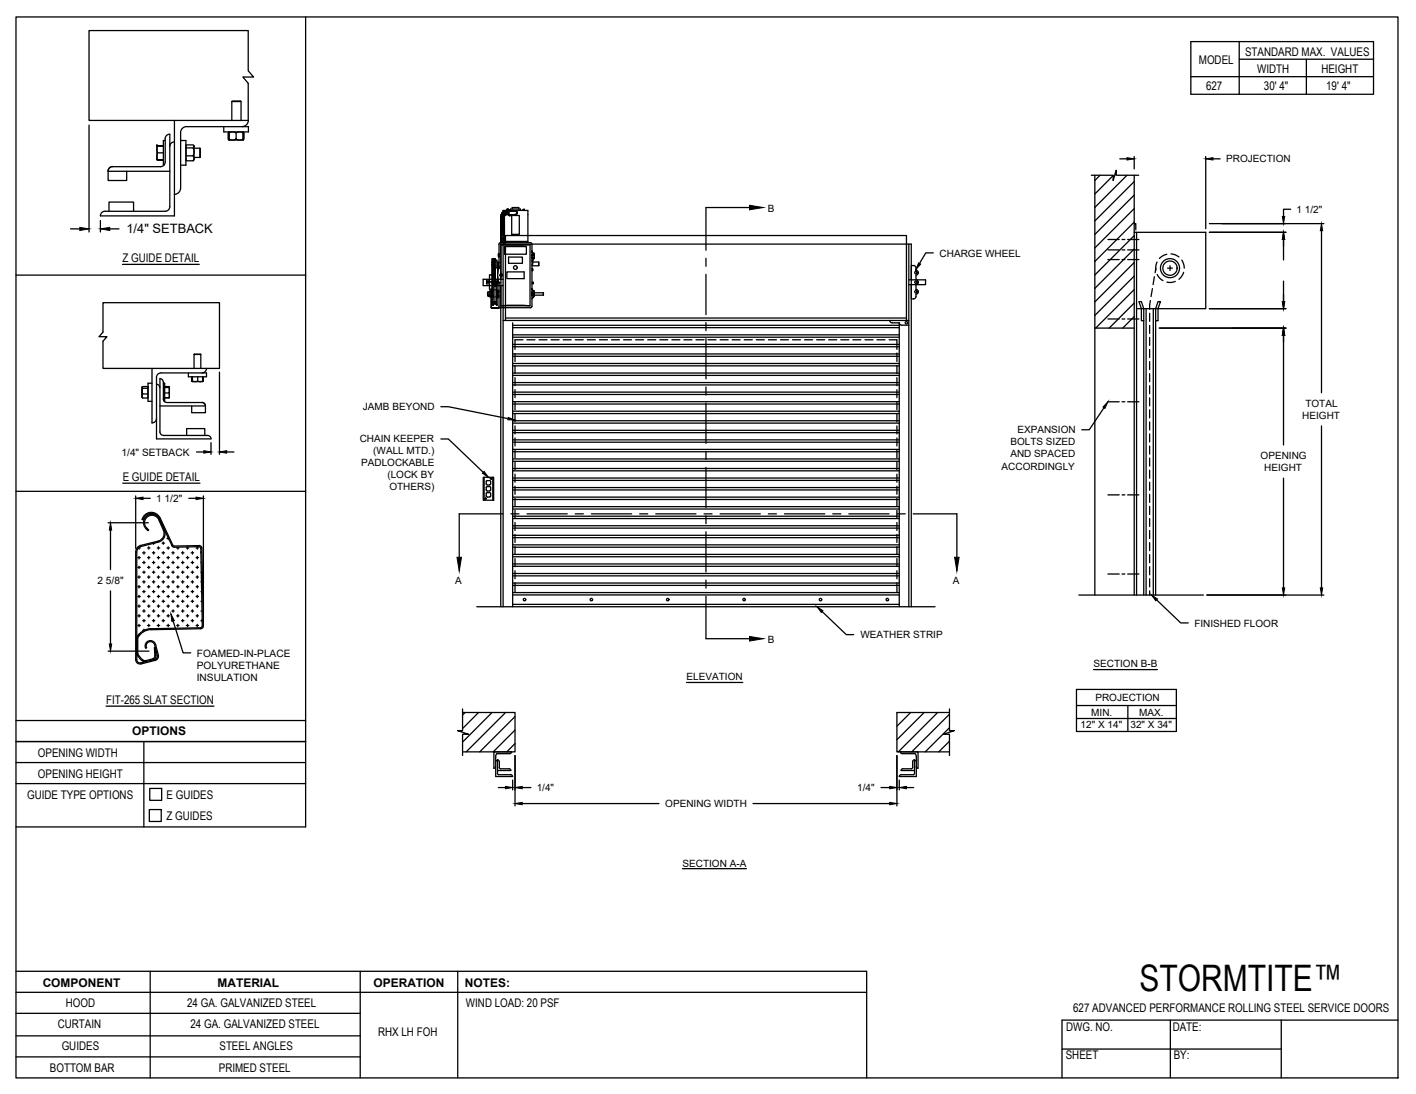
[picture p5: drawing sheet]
<svg xmlns="http://www.w3.org/2000/svg" width="279mm" height="216mm" viewBox="0 0 279 216" stroke-linecap="round" stroke-linejoin="round" font-family="sans-serif">
<!-- layer: ANNOTATIONS -->
<g fill="none" stroke="#000" stroke-width=".25">
<path d="M17.6 24.7v21.1M221 31.3h1.4M223.8 30.9v2.4M237.9 30.9v14.2M239.3 31.3h1.4M13.9 45.2h1.8M19.8 43.5v2.3M21.7 45.2h1.8M184.2 49.9h-1.5l-1.3 2.1M238.6 45.8h15.1M238.6 44.1h22.6M253.3 47.3v4"/>
<path d="M253.3 55.5v4M254.7 41.3h-1.4v1.4M260.8 45.5v32M43.3 73.4v16.3M228.7 64.7h25M238.6 60.9h15.1M253.3 66.2v21.6M26.8 97.9v10.3M28.2 98.3h1.5M37.3 98.3h1.4M38.8 89.2h1.4M40.1 97.9v24.9"/>
<path d="M41.6 87.4v2.3M44.7 89.2h1.5M87 80.3h1.5l11.7 2.3M87 86.6h1.5l6.9 6.6M217.8 80.5l-2.9 4.3h-1.5M253.3 94.4v21.6M260.8 84.1v31.9M21.3 103.2h8M21.8 104.6v7.8M21.8 116.6v10.5M228.2 118.4l4.8 4.5h1.5M238.1 117.4h23.1"/>
<path d="M21.3 128.5h8.1M34.1 122.5l2 6.3h1.5M135.5 134.7h11.1M162.2 120.7l4.8 4.5h1.4M212.4 136.1h19.7v8.3h-19.7zM212.4 139.2h19.7M215.8 132.1h12.6M222.5 139.2v5.2M98.3 155.4h1.4M101.2 153.9v2M101.6 149.1v9.9M103 155.4h1.8"/>
<path d="M103 158.6h27M148.6 158.6h27M173.8 155.4h1.8M177 149.1v9.9M177.4 153.9v2M178.9 155.4h1.4M212.4 141.8h19.7M134.7 171.4h12.6"/>
</g>
<!-- layer: RHX LH F.O.H. -->
<g fill="none" stroke="#000" stroke-width=".25">
<path d="M215.3 34.6h4.3v1l.6-2v1h4.5M216 34.6v82.8M217.1 34.6l-1.1 1M219.6 34.6l-3.6 3.7M220.2 34.1l-.2 .2M222.4 34.6l-6.4 6.3M223.8 35.8l-7.8 7.8M223.8 38.5l-7.8 7.8M223.8 34.6v82.8M96 55.6h.6M96 55.8h.6M96.2 57.8v.5"/>
<path d="M96.2 57.8h.1M96.2 58.3h.1M96.4 58.4h.1zM96.4 58.4h.1M96.4 58.3l.1 .1M96.5 58.4h.1M96.6 55.3h-.6v.7h.6M96.7 58.6h.2M96.7 57.6h-.4v.8h.4M96.7 57.4h.2M96.7 57.4v.1M96.7 57.4v1.2"/>
<path d="M96.8 54.3h-.2v2.8h.6M96.9 55.6h.1v.1h-.1zM96.9 59.6h.1M97 57.6h.1M97 58.5h.1M97 54.3h.1M97 54.2h-.2M97 57.6v.9M97 57.9v.2M97 57.6h.2M97 58.4h.2M97.1 51.1l.2 .2"/>
<path d="M97.1 58.4h.1M97.1 52.9h.1M97.1 52.6h.1M97.1 51.5h.1M97.1 51.4h.1M97.1 53h.6M97.1 52.7h.1M97.1 52.8h.1M97.1 51.3h.1M97.1 53.3h.6M97.1 52.4l.1 .8M97.1 53.7h.6"/>
<path d="M97.1 53.6h.1M97.1 53.9h.6M97.1 53.9h.1M97.1 54h.1M97.1 51.7h.1M97.1 55.1l.1 .1M97.1 57.3h.1M97.1 57.4h.1M97.1 53h.1M97.1 53.7h.1M97.2 51.1l-.1 .7h.2v.2v-.1M97.2 52.3h.1v.2h-.2"/>
<path d="M97.2 51.4h.1v.2M97.2 51.7v.8v-.4M97.2 52.5h.1M97.2 52.7h.4v.2M97.2 51.3h.5M97.2 54.1l-.1-.6h.6v.6M97.2 53.2v.2M97.2 54.3l-.1-.1h.6v.3M97.2 55l-.1-.1h.6v.1M97.2 55.5l-.1-.2h.6v.2M97.2 55.9l-.1-.1h.6v.1M97.2 57.4h.1"/>
<path d="M97.2 57.5h.1M97.2 57.3h.1M97.2 55.9h.1M97.2 56.3h.1M97.2 56.6h.1M97.2 56.8h.1M97.2 57h.1M97.2 58.4v.1M97.2 58.4v-7.4h.5v8.5M97.2 58.5h.1M97.2 56l-.1 .2 .1-.1M97.2 56.2l-.1 .2"/>
<path d="M97.2 56.5v.1M97.2 56.7v.2M97.2 56.9l-.1 .2M97.2 57.2h-.1l.1 .4M97.3 51.6h.1M97.3 52.7h.1M97.3 52.7v.2h-.1M97.3 53l-.1 .1M97.3 53.3l-.1 .1M97.3 53.5l-.1 .1M97.3 53.7l-.1 .1M97.3 53.9l-.1 .1"/>
<path d="M97.3 54.2l-.1 .1M97.3 54.4l-.1 .1M97.3 54.6l-.2 .2v-.2h.6v.2M97.3 54.9l-.1 .1M97.3 55.1l-.1 .1M97.3 55.3l-.1 .1M97.3 55.5l-.1 .1M97.3 52.4h.1M97.3 52.7l.2 .1M97.3 52.4h.3M97.3 55.8v4.4M97.3 51.9v.1"/>
<path d="M97.3 51.9h.1M97.3 56.2h.1M97.3 55.9h.1M97.3 56.1v-.3v4.4M97.3 53l.2 .1zM97.3 57.2h.1M97.3 59.9v.1M97.3 56.1v.1M97.3 56.2l.2 .2M97.3 55.9l.2 .4M97.3 52.3v.1M97.3 51.8h.2"/>
<path d="M97.3 53.1h.1M97.3 59.7h.1M97.3 51.8v.1M97.3 52.8h.1M97.4 58.6h.1M97.4 57.2l.1 .1M97.5 58.6l-.2 .1M97.5 51.8v.1M97.5 52.3l-.2 .1M97.5 52.3v.1M97.5 53.1h.1M97.5 53h.1"/>
<path d="M97.5 56h.2v.2M97.5 59.5l-.2 .2M97.5 60l-.2 .2M97.5 51.9v.1M97.5 52.7v.1zM97.5 52.4h.1M97.5 51.6h.1M97.5 59.8v.2M97.5 51.9h.1M97.5 52.7h.1M97.5 59.6l.1-.1 .1 .1M97.5 56.4h.1"/>
<path d="M97.6 52.3l-.1 .1M97.6 51.8v.2h-.4M97.6 51.4v.2h-.5M97.6 56.4l-.1-.2h.2v.2M97.6 59.7l-.1 .1M97.6 51.2v.1M97.6 52.3v.2M97.6 53v.1M97.6 53.3v.1M97.6 53.5v.1M97.6 53.7v.1M97.6 53.9v.1"/>
<path d="M97.6 54.2v.1M97.6 54.4v.1M97.6 54.6v.1M97.6 54.9v.1M97.6 55.1v.1M97.6 55.3v.1M97.6 55.5v.1M97.6 55.8v.1M97.6 56v.1M97.6 56.2v.1M97.6 56.4v.1M97.6 56.5h.1"/>
<path d="M97.7 56.4l-.1 .1M97.7 51.4h.3v1.4h-.3M97.7 52.9h.1M97.7 52.1v.1M97.7 51.7v.1M97.7 52.5v.1M97.7 51.1v.4M97.7 52.8v.4M97.7 51.3h.1M97.7 51.1h.1M97.7 53.2v.2M97.7 53.6h.1"/>
<path d="M97.7 53.9h.1M97.7 54h.1M97.7 54.3h.1M97.7 53h.1M97.7 53.7h.1M97.7 54.4h.1M97.7 55.3h.5M97.7 55.8h.7M97.7 54.4h-.6l.1 .1M97.7 55.1v.1M97.7 55.6v.1M97.7 56h.1"/>
<path d="M97.7 59.7l.1 .1M97.8 56.2l-.1 .3M97.8 59.8v.2M97.8 59.5l.2 .2M97.8 60l.2 .2M97.8 58.6l.2 .1M97.9 58.6h.1M98 56.2l-.2 .2M98 57.2l-.2 .1M98 59.9v.1M98 56.1v.1M98 56.2h.1"/>
<path d="M98 55.8v4.4M98 55.9h-.2v.4M98 55.8v.3M98 51.7h.5M98 52.5h.2M98.1 57.3h.1v1.5h-.1M98.1 56h.4M98.1 52.9h.2zM98.2 58.7h.1M98.2 57.3h.2zM98.2 58.3h.2M98.2 57.8h.2"/>
<path d="M98.2 57.6h.3M98.2 57.4h.3M98.2 58.7h.2M98.2 54.6l.1 .8M98.2 52.9l.1-1.1v1.1M98.2 52.9v1.1M98.3 51.8h.2M98.3 53h.1M98.3 53v-.2h.2l-.3 1.5 .3 1.5M98.3 52.9h-.2M98.3 52.9v.3M98.3 51.9h.2"/>
<path d="M98.3 52.5h.2M98.4 50.5h.1M98.4 50.2h.1M98.4 58.7h-.2M98.4 53h.1M98.4 50.1v.6M98.4 57.3v.1M98.4 57.6v.2M98.4 58.3v.4M98.4 53l-.1 .1M98.4 58.4h.1M98.4 58.6h.1"/>
<path d="M98.4 57.8h.1M98.4 58.3h.1M98.4 50.7h.1M98.4 52.9h.1M98.4 55.6h-1.3l.1 .1M98.4 52.8h.1M98.4 50.1h.1M98.4 50.1v.1M98.4 52.8v.1M98.5 50.5l-.1 .1 .1 .1h-.1M98.5 50.2l-.1 .3M98.5 52.8l.2 .1"/>
<path d="M98.5 52.8h.1M98.5 55.8h.1M98.5 55.8l-.1 4.6 .3 .3M98.7 47.9l-.3 .3 .1 4.6M98.7 55.8h-.2M98.7 47.9h6.1l.2 .3v2.1M98.8 54.3h.1M98.8 54.3l.1-.1 .1 .1M98.8 54.3h.2M98.8 55.1v-6.9h81v7M98.8 56.4v63.3M98.8 48.3l2.9 .1 2.9-.1"/>
<path d="M98.8 46.4a.35 .35 0 0 1 .4-.3 .35 .35 0 0 1 .3 .3M98.8 46.2a.35 .35 0 0 1 .4-.3 .35 .35 0 0 1 .3 .3M98.8 46a.35 .35 0 0 1 .4-.3 .35 .35 0 0 1 .3 .3M98.8 45.8a.35 .35 0 0 1 .4-.3 .35 .35 0 0 1 .3 .3M98.8 45.6a.35 .35 0 0 1 .4-.3 .35 .35 0 0 1 .3 .3M98.8 45.4a.35 .35 0 0 1 .4-.3 .35 .35 0 0 1 .3 .3M98.8 45.3a.35 .35 0 0 1 .4-.4 .35 .35 0 0 1 .3 .4M98.8 45.1a.35 .35 0 0 1 .4-.4 .35 .35 0 0 1 .3 .4M98.8 44.9a.35 .35 0 0 1 .4-.4 .35 .35 0 0 1 .3 .4M98.8 44.7a.35 .35 0 0 1 .4-.4 .35 .35 0 0 1 .3 .4M98.8 44.5a.35 .35 0 0 1 .4-.4 .35 .35 0 0 1 .3 .4M98.8 43.9v.1"/>
<path d="M98.8 47.1v.1M98.8 47.8v.1M98.8 47.3v.1M98.8 47.5v.1M98.8 43.1v.1M98.8 42.9v.1M98.8 43.4v.1M98.8 43.6v.2M98.8 54.1l-.1 .2 .1 .2M98.8 47.9h.1M98.8 46.8a.33 .33 0 0 1 .4-.3 .33 .33 0 0 1 .3 .3M98.8 46.6a.34 .34 0 0 1 .4-.3 .34 .34 0 0 1 .3 .3 .34 .34 0 0 0-.3-.4 .34 .34 0 0 0-.4 .4"/>
<path d="M98.8 44.3v-.1a.37 .37 0 0 1 .4-.2 .37 .37 0 0 1 .3 .3M98.8 54.6h.1M98.8 54.1h.1M98.8 46.9h.7M98.8 46.8a.33 .33 0 0 1 .4-.2 .33 .33 0 0 1 .3 .2M98.8 46.3h.1M98.8 46.3a.36 .36 0 0 1 .4-.2 .36 .36 0 0 1 .3 .3M98.8 46.1h.1M98.8 46.1a.36 .36 0 0 1 .4-.1 .36 .36 0 0 1 .3 .2M98.8 46h.1M98.8 46a.38 .38 0 0 1 .7 0M98.8 45.8h.1"/>
<path d="M98.8 45.8a.36 .36 0 0 1 .4-.2 .36 .36 0 0 1 .3 .2M98.8 45.6h.1M98.8 45.6a.36 .36 0 0 1 .4-.2 .36 .36 0 0 1 .3 .2M98.8 45.4h.1M98.8 45.4a.36 .36 0 0 1 .4-.2 .36 .36 0 0 1 .3 .2M98.8 45.2h.1M98.8 45.2a.36 .36 0 0 1 .4-.2 .36 .36 0 0 1 .3 .2M98.8 45h.1M98.8 45a.36 .36 0 0 1 .4-.2 .36 .36 0 0 1 .3 .2M98.8 44.8h.1M98.8 44.8a.36 .36 0 0 1 .4-.2 .36 .36 0 0 1 .3 .3M98.8 44.6h.1"/>
<path d="M98.8 44.6a.38 .38 0 0 1 .7 0M98.8 44.4h.1M98.8 44.4a.36 .36 0 0 1 .4-.2 .36 .36 0 0 1 .3 .3M98.8 43.8v.1h.7M98.8 44h.7M98.8 42.8h.7M98.8 42.8v.1M98.8 43v.2h.7v-.2M98.8 43.3v.1h.7v-.1M98.8 43.7v-.2h.7v.2M98.8 44v.1M98.8 44.2v.1"/>
<path d="M98.8 44.4v.1M98.8 44.8v.1M98.8 46.1v.1M98.8 46.3v.1M98.8 46.9v.2h.7v-.2M98.8 47.2v.1M98.8 47.4v.2M98.8 54.5v5.8h5.8M98.8 47.2h.7M98.8 47.4h.7M98.8 47.3h.7M98.8 47.6h5.4"/>
<path d="M98.8 47.6h.7M98.8 43.3h.7M98.8 42.9h.7M98.8 43h.7M98.8 43.7h.7M98.8 43.8h.7M98.9 42.4l-.1 .3M98.9 46.8l-.1 .2M98.9 42.4l.6 .3M98.9 42.4h.1M98.9 42.4l.6 .2M99 54.3l-.2 .1"/>
<path d="M99 54.3h.1M99 42.1l-.1 .3M99 42.1h.1M99 42.1l.6 .4M99.1 42.1l.5 .4M99.3 41.9l-.3 .2M99.3 41.9h.1M99.3 48.2v71.5M99.3 55.1h-4v1.3h4M99.3 41.9l.4 .5M99.3 41.8v.1M99.4 41.8l.3 .6"/>
<path d="M99.4 46.8l.1 .2M99.5 47.1v.1M99.5 47.8v.1M99.5 47.3v.1M99.5 47.5v.3h-.7v-.2M99.5 43.1v.1M99.5 42.9v.1M99.5 43.4v.1M99.5 43.6v.2M99.5 42.6v.1M99.5 42.7v.1M99.5 47.9h.1"/>
<path d="M99.5 43.9v.1M99.5 42.7h-.7v.1M99.5 44.2l-.5-.1-.2 .1M99.5 42.8v.1M99.5 43.8v.1M99.5 44v.1M99.5 44.6v.1M99.5 46h.1M99.5 47.2v.1M99.5 47.4v.2M99.5 42.5v.1M99.6 48.7h4.3v1.5h-4.3z"/>
<path d="M99.6 41.7l.2 .7M99.6 42.5h-.1M99.6 42.4h.1M99.7 41.7l-.4 .1M99.7 41.7l.1 .6M99.7 42.4h-.1M99.8 42.3l-.1 .1M99.9 42.3h.1M99.9 41.7h.1M99.9 41.7h-.2M99.9 42.3h-.1M99.9 41.7v.6"/>
<path d="M100 42.3h.1M100 41.7h.1M100 41.5h.1M100 41.7v.6M100 53.7h3.4v1.3h-3.4zM100 41.4v.1M100 41.4h.1M100 41.4h.3M100.1 41.4l-.1 .1M100.1 41.4h.1M100.1 42.3h.1M100.1 41.7h.1"/>
<path d="M100.1 41.7v.6M100.2 41.4h.1M100.2 41.7v.6M100.3 41.4l-.3 .1M100.3 41.4h.1M100.3 41.4v.1M100.4 50.7h2.7v1.3h-2.7zM100.4 42.4l.2 .2 .2-.2M100.4 41.6l.2-.2 .2 .2M100.4 41.7v.6h-.2M100.4 42.4h.2M100.4 42.4h.1"/>
<path d="M100.4 41.6h.1M100.4 41.5h-1.1v.3M100.4 41.6v.8M100.5 42.4l.1 .1M100.5 41.6h.1M100.5 42.4h.1M100.5 42.3l.1 .2v-.2M100.6 41.6h.1M100.6 42.4h.1M100.6 41.6h-.1M100.6 41.5l-.1 .1M100.6 42.5h.1"/>
<path d="M100.6 41.5v.1M100.6 42.4v.1M100.6 41.5h.1M100.6 41.7v-.3l-.1 .3h-.3M100.6 42.4h.7M100.7 42.4v.1M100.8 41.5h3.4v6.4M100.8 41.6l.5 .1M100.8 42.4h.2zM100.8 41.6l-.1 .1M100.8 41.5v-.2h1.9v.2M101 42.5h1.5v3.7h-1.5z"/>
<path d="M101 41.6l.7 .1a.35 .35 0 0 1 .3 .3 .35 .35 0 0 1-.3 .4M101 41.6l.7 .1a.31 .31 0 0 1 .3 .3 .31 .31 0 0 1-.3 .3l-.7 .1M101.1 41.3v-.3h1.3v.3M101.6 41.7a.37 .37 0 0 1 .5 .3 .37 .37 0 0 1-.4 .4M101.6 42.4h.1M101.7 42.4h-.7M101.7 41.7a.31 .31 0 0 1 .3 .3 .31 .31 0 0 1-.2 .3M103.1 41.5h.3M103.1 41.5h.1M103.2 41.4h.1M103.2 41.5h.2M103.2 41.4v.1"/>
<path d="M103.3 41.4v.1M103.4 41.4v.1M103.4 41.4h.1M103.4 41.5h.1M104.6 48.3h-5.8v5.8M104.6 48.3v12M104.9 57.8h.1M104.9 50.4h.1M104.9 50.4h.5M104.9 50.3h.5v.6h-.5M104.9 57.7h.5v.7h-.5M104.9 57.8h.5"/>
<path d="M105 58.3h-.1M105 57.1h.1M105 49.7h.1M105 57.8h.1M105 57.8h.2M105 50.8h.1M105 58.3h.1M105 50.4h.1M105 50.4h.2M105 57.1l.4 .6M105 58.4v2l-.2 .3h-6.1M105 53h.1"/>
<path d="M105 53.4h.1M105 55.7h.2M105 58.3h2.2M105 50.4v.4M105 50.9v6.8M105 57.8v.5M105 49.7l.4 .6M105 57.1l.3 .5M105 49.7l.3 .5M105 50.4h.4M105 53.1h.1M105 52.5h1.3"/>
<path d="M105.1 58.3h.1M105.1 53.1l-.1 .2M105.1 53v.4M105.1 53v.1M105.1 53.3v.1M105.1 58.2v.1M105.1 50.5v.3v-.3M105.1 57.9v.3M105.1 58.2l.1 .1h-.2M105.1 57.3h.2zM105.1 51.3v.8l-.1 .2M105.1 51.7h1.2v.8v-.8"/>
<path d="M105.1 50.4v.1M105.2 58.7h.1M105.2 55.7v.3h-.2M105.2 55.7v.3M105.2 57.8h.1M105.2 50.8h.1M105.3 58.7h-.2M105.3 57.3v.2M105.3 58.5v.2M105.3 58.4h.1M105.3 57.6h.1M105.3 50.2h.1"/>
<path d="M105.3 57.6l.1 .1M105.3 57.8h-.2M105.3 50.8l-.2-.1v.1M105.3 50.4l-.2 .1M105.3 57.8h.1M105.3 58.3h-.4M105.4 51h-.1M105.4 58.4h-.1M105.4 50.3h.1M105.4 58.4l-.4 .5 .3-.4M105.4 58.4h.1M105.4 50.9h.1"/>
<path d="M105.4 50.9l-.4 .6 .3-.5M105.4 50.8h-.5M105.4 57.8h1.8M107.2 57.8v.5M179.3 55.2h3.3v1h-3.3M179.3 48.2v71.5M179.8 56.2v63.5M180.3 52.4l.4 .2v.7a.48 .48 0 0 1 .5 .5 .48 .48 0 0 1-.5 .5v.9a.48 .48 0 0 1 .5 .5 .48 .48 0 0 1-.5 .5v.9a.48 .48 0 0 1 .5 .5 .48 .48 0 0 1-.5 .5v.7l-.4 .2M180.3 52.4h-.5v6.6h.5M218.6 47.3h2.2M218.6 49.3h2.2M218.6 51.2h2.2"/>
<path d="M221.4 47.3h.6M221.4 49.3h.6M221.4 51.2h.6M222.5 47.3h2.2M222.5 49.3h2.2M222.5 51.2h2.2M223.8 45.8h14.1v15.1h-13.6M223.8 44.1h.3v1.3M223.8 41.2l-7.8 7.7M223.8 43.8l-7.8 7.8M223.8 46.5l-7.8 7.8M223.8 49.1l-7.8 7.8"/>
<path d="M223.8 51.8l-7.8 7.8M223.8 54.5l-7.8 7.8M223.8 57.2l-7.6 7.5M223.8 59.8l-4.9 4.9M224.3 45.8v71.6M227 59.3l-.2 1.7M227.4 57l-.3 1.5M227.8 54.6l-.3 1.6M228.1 52.9l-.2 .9M228.3 51.7l-.2 .5v1.2M228.3 54.2l.5 .7 .7 .5M230.2 50.2l-.6 .2-.8 .6"/>
<path d="M230.4 52.9h.9M230.9 52.5v.9M231.1 50.1l.8 .2 .7 .4M231.9 55.5l-.9 .3-.7-.1M233.2 51.3l.3 .7 .2 .9M233.6 53.7l-.3 .6-.7 .8M97.1 60.7l-.2-3.5v3.5l.2 .1M97.1 60.8h1.4l-1.4 .1M98 60.2h.1M98.8 60.3l2.9-.1 2.9 .1M99.3 63.2h80M99.7 63.2v-16.7h79.2v16.7"/>
<path d="M99.7 62.8h79.2M101.2 63.7v56M101.2 64.2h76.2M101.2 79.3h76.2M101.2 79.7h76.2M101.2 77.9h76.2M101.2 77.4h76.2M101.2 76h76.2M101.2 75.5h76.2M101.2 74.1h76.2M101.2 73.6h76.2M101.2 72.2h76.2"/>
<path d="M101.2 71.7h76.2M101.2 70.3h76.2M101.2 69.9h76.2M101.2 68.4h76.2M101.2 68h76.2M101.2 66.5h76.2M101.2 66.1h76.2M101.2 64.7h76.2M101.6 69.8v1.6M101.6 72.1v1.6M101.6 74.5v1.6M101.6 76.9v1.6"/>
<path d="M101.6 79.3v1.6M103.2 67.1h-1.6v1.9M104 67.1h1.6M106.4 67.1h1.6M108.7 67.1h1.6M111.1 67.1h1.6M113.5 67.1h1.6M115.9 67.1h1.6M118.3 67.1h1.6M120.7 67.1h1.5M123 67.1h1.6M125.4 67.1h1.6"/>
<path d="M127.8 67.1h1.6M130.2 67.1h1.6M132.6 67.1h1.6M134.9 67.1h1.6M137.3 67.1h1.6M139.7 67.1h1.6M142.1 67.1h1.6M144.5 67.1h1.6M146.9 67.1h1.5M149.2 67.1h1.6M151.6 67.1h1.6M154 67.1h1.6"/>
<path d="M156.4 67.1h1.6M158.8 67.1h1.5M161.1 67.1h1.6M163.5 67.1h1.6M165.9 67.1h1.6M168.3 67.1h1.6M170.7 67.1h1.6M173 67.1h1.6M175.4 67.1h1.6v1.9M175.6 63.2l.2 .4 .2 .1h1.4v56M177 69.8v1.6M177 72.1v1.6"/>
<path d="M177 74.5v1.6M177 76.9v1.6M177 79.3v1.6M177.4 63.7l.3 .4 .2 .1h1.4M216 64.7h7.8M218.6 62.9h2.2M218.6 79.3h2.2M221.4 62.9h.6M221.4 79.3h.6M222.5 62.9h2.2M222.5 79.3h2.2M223.8 62.5l-2.3 2.2"/>
<path d="M225.7 63.3h-.5v-2.4l-.5-1.4h.5l.5 1.4v56.5M226.1 60.9v56.5M226.8 61.8v1.6M226.8 64.2v1.6M226.8 66.6v1.6M226.8 69v1.6M226.8 71.4v1.5M226.8 73.7v1.6M226.8 76.1v1.6M226.8 78.5v1.6M227.6 60.9v56.5M228 63.3h.5v-2.4l.5-1.4h-.5l-.5 1.4v56.5"/>
<path d="M95.4 94.2h2v4.5h-2zM95.5 94.2v4.5M95.7 98.4h.1M95.8 98.4h.1M95.8 98.5h.1M95.8 98.3h.1M95.8 98.3l.1 .1zM95.9 98.4h.1M95.9 95.5l.2 .2h.5l.2-.2M95.9 96.7l.2 .2h.5l.2-.2M96.1 94.8l-.2 .2v.5M96.1 96l-.2 .2v.5"/>
<path d="M96.1 97.2l-.1 .1-.1 .6 .3 .2 .6-.1v-.6l-.2-.2M96.2 94.8h.4M96.2 96h.4M96.2 97.2h.4M96.6 94.8l.2 .2v.5M96.6 96l.2 .2v.5M96.9 94.4v.1M96.9 94.5h.1M96.9 94.4h.1M96.9 94.4v.2M97 94.5h.1M97 94.4v.2"/>
<path d="M97 94.4v.1M97.2 94.2v4.5M101.2 100h76.2M101.2 98.6h76.2M101.2 98.1h76.2M101.2 96.7h76.2M101.2 96.2h76.2M101.2 94.8h76.2M101.2 94.3h76.2M101.2 92.9h76.2M101.2 92.5h76.2M101.2 91h76.2"/>
<path d="M101.2 90.6h76.2M101.2 89.2h76.2M101.2 88.7h76.2M101.2 87.3h76.2M101.2 86.8h76.2M101.2 85.4h76.2M101.2 84.9h76.2M101.2 83.5h76.2M101.2 83h76.2M101.2 81.6h76.2M101.2 81.2h76.2M101.6 81.7v1.5"/>
<path d="M101.6 84.1v1.5M101.6 86.4v1.6M101.6 88.8v1.6M101.6 91.2v1.6M101.6 93.6v1.6M101.6 95.9v1.6M101.6 98.3v1.6M177 81.7v1.5M177 84.1v1.5M177 86.4v1.6M177 88.8v1.6M177 91.2v1.6"/>
<path d="M177 93.6v1.6M177 95.9v1.6M177 98.3v1.6M218.6 97.7h2.2M221.4 97.7h.6M222.5 97.7h2.2M226.8 80.9v1.6M226.8 83.3v1.6M226.8 85.6v1.6M226.8 88v1.6M226.8 90.4v1.6M226.8 92.8v1.6"/>
<path d="M226.8 95.2v1.6M226.8 97.6v1.5M226.8 99.9v1.6M94.1 119.7h90.4M101.2 119.3h76.2M101.2 117.4h76.2M101.2 116.9h76.2M101.2 115.5h76.2M101.2 115.1h76.2M101.2 113.6h76.2M101.2 113.2h76.2M101.2 111.8h76.2"/>
<path d="M101.2 111.3h76.2M101.2 109.9h76.2M101.2 109.4h76.2M101.2 108h76.2M101.2 107.5h76.2M101.2 106.1h76.2M101.2 105.6h76.2M101.2 104.2h76.2M101.2 103.8h76.2M101.2 102.3h76.2M101.2 101.9h76.2M101.2 100.5h76.2"/>
<path d="M101.6 100.7v1.6M101.6 103.1v1.6M101.6 105.5v1.6M101.6 107.9v1.6M101.6 110.2v1.6M101.6 112.6v1.6M101.6 115v1.9M177 100.7v1.6M177 103.1v1.6M177 105.5v1.6M177 107.9v1.6M177 110.2v1.6"/>
<path d="M177 112.6v1.6M177 115v1.9M212.9 117.4h24.5M218.6 113.3h2.2M221.4 113.3h.6M222.5 113.3h2.2M226.8 102.3v1.6M226.8 104.7v1.6M226.8 107.1v1.6M226.8 109.5v1.5M226.8 111.8v1.6M226.8 114.2v1.6"/>
<path d="M226.8 116.6v.8M91.3 139.9v4.3h-1l2.1 .7h-1.1v4.2M187.3 139.9v4.3h1l-2.1 .7h1.1v4.2M90.9 144.2l-.2 .1M91.3 140.6h10.3v7.8h-10.3M91.8 140.6l-.5 .5M94.4 140.6l-3.1 3.2M97.1 140.6l-5.8 5.9M97.8 151.3l-.4 .3M97.8 150.1l.3 .3M98.1 152.6l.3 .3h2.4l.3 .3M98.2 152.1h2.6"/>
<path d="M98.5 151.5l.3 .2M98.5 151.5v-1.2l-.3-.4v2.8M98.8 151.7h1.7M99.8 140.6l-7.8 7.8M100.4 151.7l.4 .4M100.9 148.4l-.3 .3h-2.6l-.1 .2-.1 .3v4h3.4M101 148.4h-3.5v3.2M101.6 141.4l-6.9 7M101.6 144.1l-4.3 4.3M101.6 146.7l-1.6 1.7M177 140.6v.1M177.8 152.1h2.6"/>
<path d="M178.1 151.7l-.3 .4M178.2 151.7h1.7M179.7 140.6l-2.7 2.7M180.1 151.5v-1.2l.3-.4v2.8M180.1 151.5l-.3 .2M180.4 152.6l-.2 .3h-2.4l-.4 .3M180.5 148.7l.3 .5v4h-3.4M180.6 148.7h-2.6l-.4-.3h3.5v3.2l-.3-.3M180.8 150.1l-.4 .3M182.4 140.6l-5.4 5.4M185 140.6l-7.8 7.8M187.3 140.6h-10.3v7.8h10.3"/>
<path d="M187.3 140.9l-7.4 7.5M187.3 143.6l-4.7 4.8M187.3 146.3l-2.1 2.1"/>
<circle cx="98.9" cy="54.3" r=".16"/>
<circle cx="98.9" cy="54.3" r=".24"/>
<circle cx="101.7" cy="52.8" r=".37"/>
<circle cx="180.7" cy="57.6" r=".24"/>
<circle cx="180.7" cy="55.7" r=".24"/>
<circle cx="180.7" cy="53.8" r=".24"/>
<circle cx="230.8" cy="52.9" r="1.41"/>
<circle cx="230.9" cy="52.9" r="1.89"/>
<circle cx="178.8" cy="63.7" r=".24"/>
<circle cx="95.8" cy="98.4" r=".1"/>
<circle cx="96.9" cy="94.5" r=".1"/>
<circle cx="103.5" cy="118.3" r=".24"/>
<circle cx="116.7" cy="118.3" r=".24"/>
<circle cx="131.8" cy="118.3" r=".24"/>
<circle cx="146.8" cy="118.3" r=".24"/>
<circle cx="161.9" cy="118.3" r=".24"/>
<circle cx="175.1" cy="118.3" r=".24"/>
</g>
<path d="M177 69.8h.1" fill="none" stroke="#000" stroke-width=".2"/>
<!-- layer: ANNOTATIONS -->
<g fill="#000" stroke="#000" stroke-width=".2">
<path d="M222.4 31.1l1.4 .2-1.4 .3zM237.9 31.3l1.4-.2v.5zM15.7 44.9l1.9 .3-1.9 .3zM19.8 45.2l1.9-.3v.6zM181.3 51.9l.4 .2-1 1.1zM253 59.5h.5l-.2 1.4zM253.3 45.8l.2 1.5h-.5zM253 42.7h.5l-.2 1.4zM260.8 44.1l.2 1.4h-.5zM253.3 64.7l.2 1.5h-.5zM26.8 98.3l1.4-.2v.5zM38.7 98.1l1.4 .2-1.4 .3z"/>
<path d="M40.2 88.9l1.4 .3-1.4 .2zM43.3 89.2l1.4-.3v.5zM95.5 93l.9 1.2-1.2-.8zM100.3 82.4l1.3 .5-1.4-.1zM218.6 79.3l-.6 1.3-.4-.3zM21.8 103.2l.2 1.4h-.4zM227.2 117.4l1.2 .8-.4 .4zM253 116h.5l-.2 1.4zM260.5 116h.5l-.2 1.4zM21.6 127.1h.4l-.2 1.4zM33.7 121.1l.7 1.3-.5 .2zM161.2 119.7l1.2 .8-.3 .4z"/>
<path d="M99.7 155.2l1.5 .2-1.5 .3zM101.6 155.4l1.4-.2v.5zM101.6 158.6l1.4-.3v.5zM175.6 155.2l1.4 .2-1.4 .3zM175.6 158.3l1.4 .3-1.4 .2zM177.4 155.4l1.5-.2v.5z"/>
</g>
<!-- layer: SECTION CUTS -->
<g fill="none" stroke="#000" stroke-width=".25">
<path d="M139.3 51v1.6M139.3 54.1v8M147.9 41h-8.6v8.4M139.3 63.7v1.6M139.3 66.8v8M139.3 76.4v1.6M139.3 79.5v8M139.3 89.1v1.6M139.3 92.2v8M99.2 101.4h-8.6v8.6M100.8 101.4h1.6M104 101.4h7.9"/>
<path d="M113.5 101.4h1.6M116.7 101.4h7.9M126.2 101.4h1.6M129.4 101.4h7.9M138.9 101.4h1.6M139.3 101.8v1.6M139.3 104.9v8M139.3 114.5v1.6M139.3 117.6v8.4h8.6M142.1 101.4h7.9M151.6 101.4h1.6M154.8 101.4h7.9"/>
<path d="M164.3 101.4h1.6M167.5 101.4h7.9M177 101.4h1.6M180.2 101.4h8.6v8.6"/>
</g>
<path d="M147.9 40.5l2.7 .5-2.7 .4zM90.2 110h.9l-.5 2.7zM188.4 110h.9l-.5 2.7zM147.9 125.6l2.7 .4-2.7 .5z" fill="#000" stroke="#000" stroke-width=".2"/>
<!-- layer: DETAILS -->
<g fill="none" stroke="#000" stroke-width=".25">
<path d="M21.3 33.7v1.9h3.7v-1.8M21.3 33.8h12.2M21.3 33.7a.88 .88 0 0 1 .9-.8 .92 .92 0 0 0-.9 .9M31 31.5h.1M31 28.8h.1M31 31.5h1.2M31.1 31.5h1.1M31.1 31.5l1.1 .1M31.1 28.8h-.1v2.7h.1M31.1 28.8h1.1M32.2 28.8h-1.2M32.2 28.7l-1.2 .1"/>
<path d="M32.2 30.2h-1.1l-.1 .6 .1 .7h1.1M32.2 28.8h-1.1l-.1 .7 .1 .7M32.6 27.4a.92 .92 0 0 1 .9-.9v14.3a.92 .92 0 0 1-.9 .9h-11.9M32.6 27.4v4.6a.92 .92 0 0 1-.9 .9h-9.5M32.6 27.7h-.4v4.9h.2M34.4 28a.92 .92 0 0 0-.9 .9M34.4 23.8v18.8h-14.6a.92 .92 0 0 1 .9-.9M35.6 37.1a1.22 1.22 0 0 1-1.2 1.3M35.6 27.7h1.1v4.9h-1.1M35.6 26.2v10.9M36.7 31.5h.1M36.7 28.8h.1"/>
<path d="M36.7 29.2h1.4l.2 .8-.2 .8h-1.4M36.8 25a1.22 1.22 0 0 0-1.2 1.2M36.9 25h12.1v1h-4.8v-1M38.1 29.2l.2-.3-.2-.3h-1.4v3.1h1.4l.2-.5-.2-.4M38.2 28.7l.1 .1v2.7l-.2 .2M38.3 29.3h1.1M38.3 31.1h1.1M39.4 29.3h.1v1.7l-.1 .1M39.4 29.3v1.8M45 26.2l.2-.2v1.6h2.7M45.2 26.1l-.2 .1v1.3l.2 .1M45.2 26.1l-.1 .1v1.3l.1 .1-.2-.1"/>
<path d="M45.2 26.2l.7-.2 .7 .2v1.3l-.7 .1-.7-.1zM45.7 20l.1-.1h1.7l.1 .1v3.8M45.7 20v3.8M45.7 20h1.9M46.6 26.2l.7-.2 .6 .2M46.6 27.5l.7 .1 .6-.1v-1.5l.1 1.6M47.9 27.5v.1M48 26.1l.1 .1-.1 1.4M49 23.8h-31.4v-17.8h31.4v8l1 1.2h-2.1l1.1 1.2v7.4a1.22 1.22 0 0 1-1.2 1.2M20.3 59.7h23v13h-23v-5.4l.8-.9h-1.5l.7-.9zM21.5 41.7v-1.8h4.9v1.8M28 78h.1"/>
<path d="M28 76.8h.1M28.1 76.4l-.1 2 .2 .1M28.2 76.6l-.2-.1 .2-.2h1v2.2h-1l-.2-.4 .2-.4M29.2 76.6h-1l-.2 .6 .2 .5h1M29.2 78.4h.1M29.2 76.4h.1M30 72.7v10.8a.9 .9 0 0 0 .9-.9M30 75.6h-.8v3.6h.8M30.9 75.8a.67 .67 0 0 1 .6 .7M32.2 75.4a.67 .67 0 0 0-.7-.7l.1 10.6a.67 .67 0 0 0 .6 .6M32.2 78.8a.67 .67 0 0 0 .7 .6h7M32.2 75.6h.3l-.1 3.6"/>
<path d="M32.2 75.4v3.4M32.5 76.5h.8l.1 .5-.1 .6h-.8M32.5 76.3l.9 .1M32.5 76.3h.8l.1 .1M33.3 77.6v.9h-.8M33.4 78.5h-.1M33.4 76.4l-.1 .1M33.4 76.4v2l-.9 .1M33.4 78.4v.1M37.2 73.6v.8h3.5v-.8h-8.9a.87 .87 0 0 0-.9 .9v12.1h10.7a.67 .67 0 0 0-.6-.7h-8.8M37.8 74.4v.8l.2 .1M37.9 74.4l.1 .9-.2-.1"/>
<path d="M38 74.4v.8l.5 .1 .5-.1v-.8M38 75.2l2 .1M38.3 70v2.7M38.3 70h1.3M39.6 70v2.7M39.8 79.4a.65 .65 0 0 1 .7 .6M39.8 79.4a.67 .67 0 0 1 .7 .7M40 74.4v.8h-1M40 75.2v.1M40.1 74.4v.8l-.1 .1M40.1 75.2l-.1 .1M40.7 72.7a.9 .9 0 0 1-.9 .9"/>
<path d="M31.6 80.1h8.9M36.8 85.9v-1.3h3.6v1.3M40.5 80v1.4h-2.7v-1.3M26.8 108.9v21.3a.86 .86 0 0 0 1 .8l2.8-.7M27 108.9v21.5l.2 .3 .6 .1 2.8-.7a.64 .64 0 0 0 .4-.8l-.5-2a.86 .86 0 0 0-1.1-.6 .86 .86 0 0 0-.5 1.1M27.2 110h.5M27.2 112h.5M27.2 113.9h.5M27.2 115.8h.5M27.2 117.7h.5M27.2 119.6h.5M27.3 108.1h.4"/>
<path d="M27.4 108v.4M27.4 109.8v.5M27.4 111.7v.5M27.4 113.6v.5M27.4 115.5v.5M27.4 117.5v.4M27.4 119.4v.5M27.8 107.8a1.13 1.13 0 0 0-.8 1.1M28 102.5a1.89 1.89 0 0 1 1.7-1.4 1.89 1.89 0 0 1 1.9 1.1l2.6 5.5h5.1M28 102.5l.2 .1a1.68 1.68 0 0 1 1.5-1.3 1.68 1.68 0 0 1 1.7 1l2.5 5.4M28.2 109.1h.4M28.2 111h.4"/>
<path d="M28.2 112.9h.4M28.2 114.8h.4M28.2 116.8h.4M28.2 118.7h.4M28.4 108.9v.4M28.4 110.8v.5M28.4 112.7v.5M28.4 114.6v.5M28.4 116.5v.5M28.4 118.4v.5M29.1 108.1h.5M29.1 110h.5"/>
<path d="M29.1 112h.5M29.1 113.9h.5M29.1 115.8h.5M29.1 117.7h.5M29.1 119.6h.5M29.4 107.9v.5M29.4 109.8v.5M29.4 111.7v.5M29.4 113.6v.5M29.4 115.5v.5M29.4 117.5v.4M29.4 119.4v.5"/>
<path d="M30.1 109.1h.4M30.1 111h.4M30.1 112.9h.4M30.1 114.8h.4M30.1 116.8h.4M30.1 118.7h.4M30.3 107.2v.2M30.3 108.9v.4M30.3 110.8v.5M30.3 112.7v.5M30.3 114.6v.5M30.3 116.5v.5"/>
<path d="M30.3 118.4v.5M30.5 107.2h.1M31 108.1h.5M31 110h.5M31 112h.5M31 113.9h.5M31 115.8h.5M31 117.7h.5M31 119.6h.5M31.3 107.9v.5M31.3 109.8v.5M31.3 111.7v.5"/>
<path d="M31.3 113.6v.5M31.3 115.5v.5M31.3 117.5v.4M31.3 119.4v.5M31.3 107l-3.4 .8M31.5 102.5a1.7 1.7 0 0 0-2.7-.5 1.7 1.7 0 0 0 .4 2.7l.1-.1a1.53 1.53 0 0 1-.7-2 1.53 1.53 0 0 1 2-.8l.7 .8 1 2.1a1.54 1.54 0 0 1-1.1 2.1l-3.4 .8a1.34 1.34 0 0 0-1 1.3M31.5 102.5l.9 2.1v-.1M32 107.2h.5M32 109.1h.5M32 111h.5M32 112.9h.5M32 114.8h.5"/>
<path d="M32 116.8h.5M32 118.7h.5M32.2 107v.4M32.2 108.9v.4M32.2 110.8v.5M32.2 112.7v.5M32.2 114.6v.5M32.2 116.5v.5M32.2 118.4v.5M32.4 104.6a1.73 1.73 0 0 1-1.1 2.4M32.9 106.2h.3M32.9 108.1h.5"/>
<path d="M32.9 110h.5M32.9 112h.5M32.9 113.9h.5M32.9 115.8h.5M32.9 117.7h.5M32.9 119.6h.5M33.2 106.1v.4M33.2 107.9v.5M33.2 109.8v.5M33.2 111.7v.5M33.2 113.6v.5M33.2 115.5v.5"/>
<path d="M33.2 117.5v.4M33.2 119.4v.5M33.9 107.7l.5 .3M33.9 109.1h.5M33.9 111h.5M33.9 112.9h.5M33.9 114.8h.5M33.9 116.8h.5M33.9 118.7h.5M34.1 108.9v.4M34.1 110.8v.5M34.1 112.7v.5"/>
<path d="M34.1 114.6v.5M34.1 116.5v.5M34.1 118.4v.5M34.9 108.1h.4M34.9 110h.4M34.9 112h.4M34.9 113.9h.4M34.9 115.8h.4M34.9 117.7h.4M34.9 119.6h.4M35.1 108v.4M35.1 109.8v.5"/>
<path d="M35.1 111.7v.5M35.1 113.6v.5M35.1 115.5v.5M35.1 117.5v.4M35.1 119.4v.5M35.8 109.1h.5M35.8 111h.5M35.8 112.9h.5M35.8 114.8h.5M35.8 116.8h.5M35.8 118.7h.5M36 108.9v.4"/>
<path d="M36 110.8v.5M36 112.7v.5M36 114.6v.5M36 116.5v.5M36 118.4v.5M36.8 108.1h.5M36.8 110h.5M36.8 112h.5M36.8 113.9h.5M36.8 115.8h.5M36.8 117.7h.5M36.8 119.6h.5"/>
<path d="M37 107.9v.5M37 109.8v.5M37 111.7v.5M37 113.6v.5M37 115.5v.5M37 117.5v.4M37 119.4v.5M37.7 109.1h.5M37.7 111h.5M37.7 112.9h.5M37.7 114.8h.5M37.7 116.8h.5"/>
<path d="M37.7 118.7h.5M38 108.9v.4M38 110.8v.5M38 112.7v.5M38 114.6v.5M38 116.5v.5M38 118.4v.5M38.7 108.1h.5M38.7 110h.5M38.7 112h.5M38.7 113.9h.5M38.7 115.8h.5"/>
<path d="M38.7 117.7h.5M38.7 119.6h.5M38.9 107.9v.5M38.9 109.8v.5M38.9 111.7v.5M38.9 113.6v.5M38.9 115.5v.5M38.9 117.5v.4M38.9 119.4v.5M39.3 107.7h.3l.2 .5 .3 15.3M39.3 107.9l.3 .3M39.3 107.9l-4.9 .1"/>
<path d="M39.6 108.2l.3 15.5-.3 .2-9.8 .2a3.1 3.1 0 0 0-2.8 1.8M39.6 109.1h.1M39.6 111h.1M39.6 112.9h.1M39.6 114.8h.2M39.6 116.8h.2M39.6 118.7h.2M27 129l.4 .8a1.47 1.47 0 0 0 1.4 .7M27 125.8h.1M27.2 126v3l1 1.2M27.2 121.5h.5M27.2 123.4h.5"/>
<path d="M27.2 125.4h.1M27.4 121.3v.5M27.4 123.2v.5M27.4 125.1v.1M28.2 120.6h.4M28.2 122.5h.4M28.2 124.4h.3M28.4 120.3v.5M28.4 122.3v.4M28.4 124.2v.2M29.1 121.5h.5M29.1 123.4h.5"/>
<path d="M29.4 121.3v.5M29.4 123.2v.5M29.8 124.2a3 3 0 0 0-2.6 1.7M30.1 120.6h.4M30.1 122.5h.4M30.2 130.2a.79 .79 0 0 0 .6-.8l-.2-1.6h-.1l.1 1.6-.2 .5-1.6 .5-.7-.2M30.3 120.3v.5M30.3 122.3v.4M30.7 127.2a1.05 1.05 0 0 0-1.3-.7 1.05 1.05 0 0 0-.7 1.4l.2-.1M30.7 127.2l.5 2.1a.86 .86 0 0 1-.6 1M31 121.5h.5M31 123.4h.5"/>
<path d="M31.3 121.3v.5M31.3 123.2v.5M32 120.6h.5M32 122.5h.5M32.2 120.3v.5M32.2 122.3v.4M32.9 121.5h.5M32.9 123.4h.5M33.2 121.3v.5M33.2 123.2v.5M33.9 120.6h.5M33.9 122.5h.5"/>
<path d="M34.1 120.3v.5M34.1 122.3v.4M34.9 121.5h.4M34.9 123.4h.4M35.1 121.3v.5M35.1 123.2v.5M35.8 120.6h.5M35.8 122.5h.5M36 120.3v.5M36 122.3v.4M36.8 121.5h.5M36.8 123.4h.5"/>
<path d="M37 121.3v.5M37 123.2v.5M37.7 120.6h.5M37.7 122.5h.5M38 120.3v.5M38 122.3v.4M38.7 121.5h.5M38.7 123.4h.5M38.9 121.3v.5M38.9 123.2v.5M39.6 120.6h.3M39.6 122.5h.3"/>
<path d="M39.9 122.3v.4M40.1 123.5v.3l-.5 .3-9.8 .2"/>
</g>
<!-- layer: TITLE BLOCK -->
<g fill="none" stroke="#000" stroke-width=".25">
<path d="M3.2 3.3h272.6v209.4h-272.6zM60.3 3.3v159.9h-57.1M235 8.2h36v10.4h-36zM235 15.1h36M244.5 11.7h26.5M244.5 8.2v10.4M3.2 54.3h57.1M24.2 52.2h15.1M3.2 97h57.1M24.2 95.4h15.3M20.9 139.4h21.3M3.2 146.3h57.1"/>
<path d="M3.2 142.2h57.1M3.2 150.5h57.1M3.2 154.6h57.1M28.4 146.3v16.9M29.5 159.8h2.3v2.3h-2.3zM29.5 155.6h2.4v2.3h-2.4zM3.2 200h67.9M3.2 195.8h167.8M3.2 191.7h167.8v21M29.6 191.7v21M71.1 191.7v21M90.3 191.7v21"/>
<path d="M3.2 208.6h67.9M3.2 204.4h67.9M209.6 207h43.2M230.9 201.3v11.4M252.8 201.3v11.4M275.8 201.3h-66.2v11.4"/>
</g>
<!-- layer: 0 -->
<path d="M257.8 11.7v6.9" fill="none" stroke="#000" stroke-width=".25"/>
<text font-size="7.2" x="224.9" y="195.5">STORMTITE™</text>
<text font-size="2.5" x="25" y="46.1">1/4&quot; SETBACK</text>
<g font-size="2.4">
<text x="245.7" y="11.1">STANDARD MAX. VALUES</text>
<text x="236.6" y="12.7">MODEL</text>
<text x="238" y="17.8">627</text>
<text x="248.1" y="14.4">WIDTH</text>
<text x="249.4" y="17.8">30' 4&quot;</text>
<text x="260.7" y="14.4">HEIGHT</text>
<text x="261.7" y="17.8">19' 4&quot;</text>
<text x="24.2" y="51.7">Z GUIDE DETAIL</text>
<text x="24.2" y="94.9">E GUIDE DETAIL</text>
<text x="20.9" y="138.9">FIT-265 SLAT SECTION</text>
<text x="7.5" y="149.3">OPENING WIDTH</text>
<text x="26.1" y="145.1">OPTIONS</text>
<text x="7.5" y="153.5">OPENING HEIGHT</text>
<text x="5.4" y="157.6">GUIDE TYPE OPTIONS</text>
<text x="32.9" y="161.8">Z GUIDES</text>
<text x="32.9" y="157.7">E GUIDES</text>
<text x="8.4" y="194.7">COMPONENT</text>
<text x="42.9" y="194.7">MATERIAL</text>
<text x="73.7" y="194.7">OPERATION</text>
<text x="91.7" y="194.7">NOTES:</text>
<text x="11.4" y="202.8">CURTAIN</text>
<text x="13" y="198.8">HOOD</text>
<text x="36.9" y="198.6">24 GA. GALVANIZED STEEL</text>
<text x="37.6" y="202.9">24 GA. GALVANIZED STEEL</text>
<text x="91.9" y="198.6">WIND LOAD: 20 PSF</text>
<text x="210.4" y="203.6">DWG. NO.</text>
<text x="211.8" y="199.8">627 ADVANCED PERFORMANCE ROLLING STEEL SERVICE DOORS</text>
<text x="231.4" y="203.4">DATE:</text>
<text x="12.2" y="207.3">GUIDES</text>
<text x="43.3" y="207.2">STEEL ANGLES</text>
<text x="74.6" y="204.5">RHX LH FOH</text>
<text x="210.3" y="209.1">SHEET</text>
<text x="231.6" y="209">BY:</text>
<text x="9.8" y="211.5">BOTTOM BAR</text>
<text x="43.2" y="211.6">PRIMED STEEL</text>
</g>
<g font-size="2">
<text x="242" y="32">PROJECTION</text>
<text x="151.5" y="41.7">B</text>
<text x="255.8" y="42">1 1/2&quot;</text>
<text x="185.4" y="50.6">CHARGE WHEEL</text>
<text x="71.6" y="81">JAMB BEYOND</text>
<text x="257" y="82.7">HEIGHT</text>
<text x="257.6" y="80.3">TOTAL</text>
<text x="24" y="89.9">1/4&quot; SETBACK</text>
<text x="71" y="87.1">CHAIN KEEPER</text>
<text x="73.7" y="89.5">(WALL MTD.)</text>
<text x="199.4" y="87.9">BOLTS SIZED</text>
<text x="200.7" y="85.5">EXPANSION</text>
<text x="71.3" y="91.9">PADLOCKABLE</text>
<text x="76.4" y="94.3">(LOCK BY</text>
<text x="197.6" y="92.7">ACCORDINGLY</text>
<text x="199.4" y="90.3">AND SPACED</text>
<text x="248.7" y="90.6">OPENING</text>
<text x="249.5" y="93">HEIGHT</text>
<text x="30.8" y="99.1">1 1/2&quot;</text>
<text x="76.8" y="96.7">OTHERS)</text>
<text x="19.2" y="115.2">2 5/8&quot;</text>
<text x="89.8" y="115.3">A</text>
<text x="188" y="115.3">A</text>
<text x="169.8" y="126">WEATHER STRIP</text>
<text x="235.7" y="123.7">FINISHED FLOOR</text>
<text x="38.8" y="129.6">FOAMED-IN-PLACE</text>
<text x="38.8" y="132">POLYURETHANE</text>
<text x="151.5" y="126.8">B</text>
<text x="215.8" y="131.7">SECTION B-B</text>
<text x="38.8" y="134.4">INSULATION</text>
<text x="135.5" y="134.3">ELEVATION</text>
<text x="213.2" y="143.6">12&quot; X 14&quot;</text>
<text x="215.3" y="141.2">MIN.</text>
<text x="216.1" y="138.4">PROJECTION</text>
<text x="223.1" y="143.6">32&quot; X 34&quot;</text>
<text x="224.7" y="141.2">MAX.</text>
<text x="105.9" y="156.1">1/4&quot;</text>
<text x="131.3" y="159.3">OPENING WIDTH</text>
<text x="169.1" y="156.1">1/4&quot;</text>
<text x="134.7" y="171">SECTION A-A</text>
</g>
</svg>
